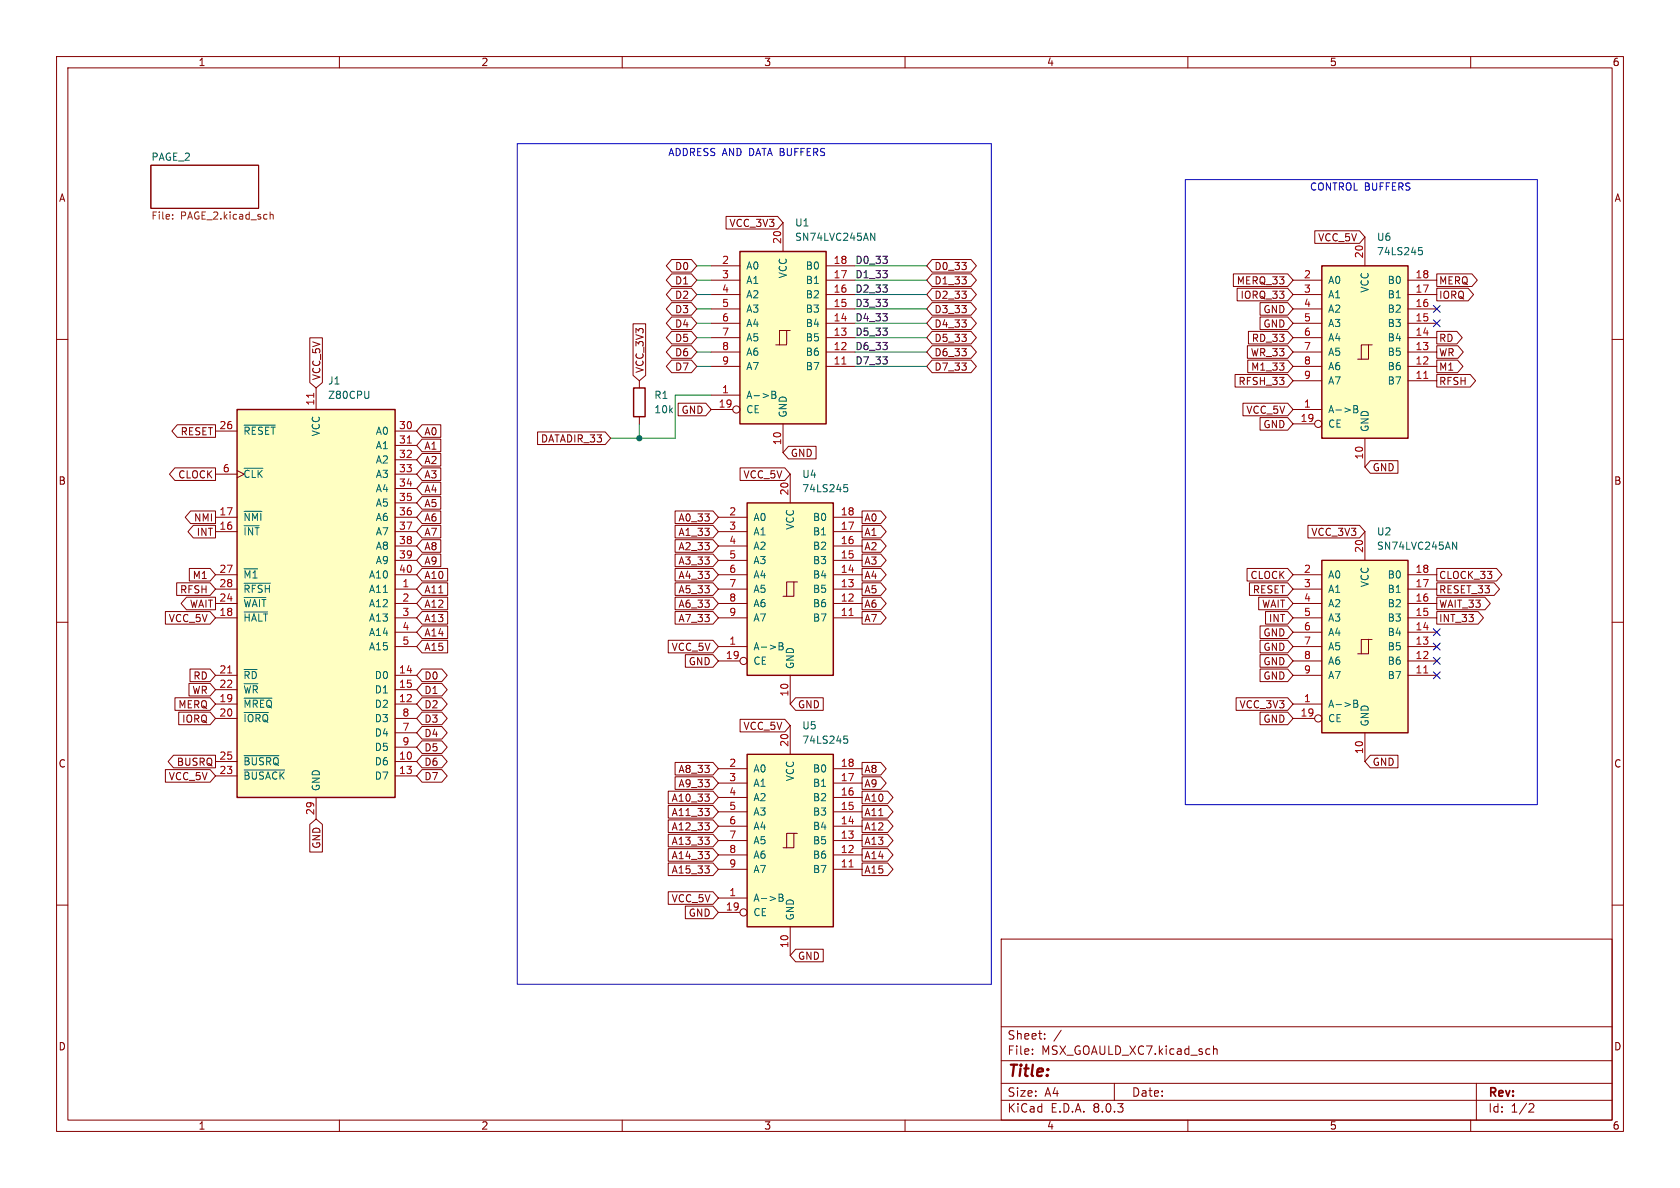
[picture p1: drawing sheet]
<svg xmlns="http://www.w3.org/2000/svg" width="297mm" height="210mm" viewBox="0 0 297 210" stroke-linecap="round" stroke-linejoin="round" font-family="sans-serif">
<g fill="none" stroke="#840000" stroke-width=".18">
<path d="M10 10h277v190h-277zM12 12h273v186h-273zM60 10v2M110 10v2M160 10v2M210 10v2M260 10v2M26.7 29.2h19v7.6h-19zM10 60h2M285 60h2M10 110h2M285 110h2"/>
<path d="M10 160h2M285 160h2M177 166h108v32h-108zM60 198v2M110 198v2M160 198v2M177 194.5h108M177 191.5h108M177 187.5h108M177 181.5h108M182.5 186.3v.1M182.5 185.5v.1"/>
<path d="M184.7 183.6v.1M184.7 182.8v.1M187.6 182.1l-1.3 2M197 191.5v3M210 198v2M214.5 184.9v1.5M214.5 185.5l.2-.1 .4 .1 .1 .9M260 198v2M261 191.5v6.5M270.5 195.1l.5 .1 .2 .3-1 1.1h1"/>
</g>
<path d="M30.5 38.6v.1M30.5 38v.1M47.8 37.5v1.2M47.8 38l.1-.1 .3 .1 .1 .7" fill="none" stroke="#725600" stroke-width=".18"/>
<path d="M233.7 99.1h15.2v30.4h-15.2z" fill="#ffffc2"/>
<g fill="none" stroke="#840000" stroke-width=".18">
<path d="M241.3 94v5.1M228.6 119.4h5.1M228.6 116.8h5.1M228.6 114.3h5.1M228.6 111.8h5.1M228.6 109.2h5.1M228.6 106.7h5.1M228.6 104.1h5.1M228.6 101.6h5.1M241.9 113h-1.2v2.6M242.6 113h-.7v2.6h-1.9M248.9 119.4h5.1"/>
<path d="M248.9 116.8h5.1M248.9 114.3h5.1M248.9 111.8h5.1M248.9 109.2h5.1M248.9 106.7h5.1M248.9 104.1h5.1M248.9 101.6h5.1M228.6 124.5h5.1M228.6 127h3.8M241.3 129.5v5.1"/>
<circle cx="233" cy="127" r=".63"/>
</g>
<path d="M233.7 99.1h15.2v30.4h-15.2z" fill="none" stroke="#840000" stroke-width=".25"/>
<path d="M256.8 95.8l.7 1.3v-1.3M239.3 123.8h.5l.2 .2-.2 .4 .2 .1 .1 .3-.3 .2h-.5zM239.3 124.4h.5" fill="none" stroke="#006464" stroke-width=".18"/>
<path d="M251.7 119h.7" fill="none" stroke="#a90000" stroke-width=".18"/>
<path d="M233.7 47h15.2v30.5h-15.2z" fill="#ffffc2"/>
<g fill="none" stroke="#840000" stroke-width=".18">
<path d="M228.6 59.7h5.1M228.6 57.2h5.1M228.6 54.6h5.1M228.6 52.1h5.1M228.6 49.5h5.1M241.3 41.9v5.1M248.9 59.7h5.1M248.9 57.2h5.1M248.9 54.6h5.1M248.9 52.1h5.1M248.9 49.5h5.1M228.6 72.4h5.1"/>
<path d="M228.6 67.3h5.1M228.6 64.8h5.1M228.6 62.2h5.1M228.6 74.9h3.8M241.3 77.5v5.1M241.9 61h-1.2v2.5M242.6 61h-.7v2.5h-1.9M248.9 67.3h5.1M248.9 64.8h5.1M248.9 62.2h5.1"/>
<circle cx="233" cy="74.9" r=".63"/>
</g>
<path d="M233.7 47h15.2v30.5h-15.2z" fill="none" stroke="#840000" stroke-width=".25"/>
<path d="M250.8 43.8h.6M250.9 44.2h.3l.3 .3-.1 .5h-.5M239.3 71.7h.5l.2 .2-.2 .4 .2 .1 .1 .3-.3 .3h-.5zM239.3 72.3h.5" fill="none" stroke="#006464" stroke-width=".18"/>
<path d="M251.7 66.9h.7" fill="none" stroke="#a90000" stroke-width=".18"/>
<path d="M132.1 133.4h15.2v30.4h-15.2z" fill="#ffffc2"/>
<g fill="none" stroke="#840000" stroke-width=".18">
<path d="M127 138.4h5.1M127 135.9h5.1M139.7 128.3v5.1M147.3 138.4h5.1M147.3 135.9h5.1M127 158.8h5.1M127 153.7h5.1M127 151.1h5.1M127 148.6h5.1M127 146.1h5.1M127 143.5h5.1M127 141h5.1"/>
<path d="M140.3 147.3h-1.2v2.6M141 147.3h-.7v2.6h-1.9M147.3 153.7h5.1M147.3 151.1h5.1M147.3 148.6h5.1M147.3 146.1h5.1M147.3 143.5h5.1M147.3 141h5.1M127 161.3h3.8M139.7 163.8v5.1"/>
<circle cx="131.4" cy="161.3" r=".63"/>
</g>
<path d="M132.1 133.4h15.2v30.4h-15.2z" fill="none" stroke="#840000" stroke-width=".25"/>
<path d="M149.2 130.1h.6M149.3 130.6h.3l.3 .2-.1 .5-.5 .1M137.7 158.1h.5l.2 .2-.2 .4 .2 .1 .1 .3-.3 .2h-.5zM137.7 158.7h.5" fill="none" stroke="#006464" stroke-width=".18"/>
<path d="M150.1 153.3h.7" fill="none" stroke="#a90000" stroke-width=".18"/>
<path d="M132.1 88.9h15.2v30.5h-15.2z" fill="#ffffc2"/>
<g fill="none" stroke="#840000" stroke-width=".18">
<path d="M127 99.1h5.1M127 96.5h5.1M127 94h5.1M127 91.4h5.1M139.7 83.8v5.1M147.3 99.1h5.1M147.3 96.5h5.1M147.3 94h5.1M147.3 91.4h5.1M127 114.3h5.1M127 109.2h5.1M127 106.7h5.1"/>
<path d="M127 104.1h5.1M127 101.6h5.1M127 116.8h3.8M139.7 119.4v5.1M140.3 102.9h-1.2v2.5M141 102.9h-.7v2.5h-1.9M147.3 109.2h5.1M147.3 106.7h5.1M147.3 104.1h5.1M147.3 101.6h5.1"/>
<circle cx="131.4" cy="116.8" r=".63"/>
</g>
<path d="M132.1 88.9h15.2v30.5h-15.2z" fill="none" stroke="#840000" stroke-width=".25"/>
<path d="M149.2 85.7h.6M149.3 86.2h.3l.3 .2-.1 .5h-.5M137.7 113.6h.5l.2 .3-.2 .3 .2 .1 .1 .3-.3 .3h-.5zM137.7 114.2h.5" fill="none" stroke="#006464" stroke-width=".18"/>
<path d="M150.1 108.8h.7" fill="none" stroke="#a90000" stroke-width=".18"/>
<path d="M130.8 44.5h15.2v30.4h-15.2z" fill="#ffffc2"/>
<g fill="none" stroke="#840000" stroke-width=".18">
<path d="M138.4 39.4v5.1M125.7 59.7h5.1M125.7 57.2h5.1M125.7 54.6h5.1M125.7 52.1h5.1M125.7 49.5h5.1M125.7 47h5.1M139.1 58.4h-1.3v2.6M139.7 58.4h-.6v2.6h-1.9M146 59.7h5.1M146 57.2h5.1M146 54.6h5.1"/>
<path d="M146 52.1h5.1M146 49.5h5.1M146 47h5.1M113 67.3v1.3M113 73.7v1.2M125.7 69.9h5.1M125.7 64.8h5.1M125.7 62.2h5.1M125.7 72.4h3.8M138.4 74.9v5.1M146 64.8h5.1M146 62.2h5.1"/>
<circle cx="130.2" cy="72.4" r=".63"/>
</g>
<path d="M130.8 44.5h15.2v30.4h-15.2zM112 68.6h2v5.1h-2z" fill="none" stroke="#840000" stroke-width=".25"/>
<path d="M153.9 41.2l.8 1.3v-1.3M136.5 69.2h.4l.2 .2-.2 .4 .2 .1 .1 .3-.3 .2h-.4zM136.5 69.8h.4" fill="none" stroke="#006464" stroke-width=".18"/>
<path d="M148.8 64.4h.8" fill="none" stroke="#a90000" stroke-width=".18"/>
<path d="M41.9 72.4h27.9v68.6h-27.9z" fill="#ffffc2"/>
<path d="M41.9 72.4h27.9v68.6h-27.9z" fill="none" stroke="#840000" stroke-width=".25"/>
<g fill="none" stroke="#840000" stroke-width=".18">
<path d="M128.4 38.3h9.1l.9 1.1-.9 1.1h-9.1zM54.8 59.7h2.2v7.9l-1.1 1-1.1-1zM111.9 57.2h2.2v9.2l-1.1 .9-1.1-.9zM118.7 58.6h3.5l1 1.1-1 1.1h-3.5l-.9-1.1zM118.7 56h3.5l1 1.2-1 1.1h-3.5l-.9-1.1zM118.7 45.9h3.5l1 1.1-1 1.1h-3.5l-.9-1.1zM118.7 51h3.5l1 1.1-1 1.1h-3.5l-.9-1.1zM118.7 48.4h3.5l1 1.1-1 1.1h-3.5l-.9-1.1zM118.7 53.5h3.5l1 1.1-1 1.1h-3.5l-.9-1.1zM164.8 48.4h6.9l.9 1.1-.9 1.1h-6.9l-1-1.1zM164.8 56h6.9l.9 1.2-.9 1.1h-6.9l-1-1.1zM164.8 53.5h6.9l.9 1.1-.9 1.1h-6.9l-1-1.1z"/>
<path d="M164.8 45.9h6.9l.9 1.1-.9 1.1h-6.9l-1-1.1zM164.8 51h6.9l.9 1.1-.9 1.1h-6.9l-1-1.1zM164.8 58.6h6.9l.9 1.1-.9 1.1h-6.9l-1-1.1zM218 48.4h9.6l1 1.1-1 1.1h-9.6zM218.7 51h8.9l1 1.1-1 1.1h-8.9zM220.7 58.6h6.9l1 1.1-1 1.1h-6.9zM222.8 56h4.8l1 1.2-1 1.1h-4.8zM222.8 53.5h4.8l1 1.1-1 1.1h-4.8zM232.4 40.8h7.9l1 1.1-1 1.1h-7.9zM254 58.6h3.6l.9 1.1-.9 1.1h-3.6zM254 48.4h6.2l1 1.1-1 1.1h-6.2zM254 51h5.6l.9 1.1-.9 1.1h-5.6z"/>
<path d="M31.3 75.1h6.8v2.2h-6.8l-.9-1.1zM38.1 76.2h3.8M55.9 68.6v3.8M69.8 76.2h3.9M69.8 78.7h3.9M74.6 75.1h3.3v2.2h-3.3l-.9-1.1zM74.6 77.6h3.3v2.3h-3.3l-.9-1.2zM95 76.4h12l.9 1.1-.9 1.1h-12zM118.7 63.7h3.5l1 1.1-1 1.1h-3.5l-.9-1.1zM118.7 61.1h3.5l1 1.1-1 1.1h-3.5l-.9-1.1zM119.9 71.3h4.9l.9 1.1-.9 1.1h-4.9zM139.4 78.9h4.9v2.2h-4.9l-1-1.1z"/>
<path d="M164.8 61.1h6.9l.9 1.1-.9 1.1h-6.9l-1-1.1zM164.8 63.7h6.9l.9 1.1-.9 1.1h-6.9l-1-1.1zM218.3 66.2h9.3l1 1.1-1 1.1h-9.3zM219.7 71.3h7.9l1 1.1-1 1.1h-7.9zM220.5 61.1h7.1l1 1.1-1 1.1h-7.1zM220.6 63.7h7l1 1.1-1 1.1h-7zM222.8 73.8h4.8l1 1.1-1 1.1h-4.8zM254 66.2h5.9l1 1.1-1 1.1h-5.9zM254 61.1h3.7l1 1.1-1 1.1h-3.7zM254 63.7h3.7l.9 1.1-.9 1.1h-3.7zM30.9 82.7h7.2v2.2h-7.2l-.9-1.1zM33.7 90.3h4.4v2.3h-4.4l-1-1.2z"/>
<path d="M34.2 92.9h3.9v2.2h-3.9l-1-1.1zM38.1 94h3.8M38.1 91.4h3.8M38.1 83.8h3.8M41.9 83.2l1.3 .6-1.3 .7M69.8 94h3.9M69.8 91.4h3.9M69.8 81.3h3.9M69.8 83.8h3.9M69.8 86.4h3.9M69.8 88.9h3.9M69.8 96.5h3.9"/>
<path d="M69.8 99.1h3.9M74.6 85.2h3.3v2.3h-3.3l-.9-1.1zM74.6 82.7h3.3v2.2h-3.3l-.9-1.1zM74.6 87.8h3.3v2.2h-3.3l-.9-1.1zM74.6 90.3h3.3v2.3h-3.3l-.9-1.2zM74.6 95.4h3.3v2.2h-3.3l-.9-1.1zM74.6 97.9h3.3v2.3h-3.3l-.9-1.1zM74.6 92.9h3.3v2.2h-3.3l-.9-1.1zM74.6 80.2h3.3v2.2h-3.3l-.9-1.1zM119.3 92.9h6.7l1 1.1-1 1.1h-6.7zM119.3 97.9h6.7l1 1.2-1 1.1h-6.7zM119.3 95.4h6.7l1 1.1-1 1.1h-6.7z"/>
<path d="M119.3 90.3h6.7l1 1.1-1 1.2h-6.7zM130.8 82.7h7.9l1 1.1-1 1.1h-7.9zM152.4 92.9h3.3l1 1.1-1 1.1h-3.3zM152.4 97.9h3.3l1 1.2-1 1.1h-3.3zM152.4 90.3h3.3l1 1.1-1 1.2h-3.3zM152.4 95.4h3.3l1 1.1-1 1.1h-3.3zM231.2 92.9h9.1l1 1.1-1 1.1h-9.1zM242.3 81.4h4.8v2.3h-4.8l-1-1.1zM29.2 108.1h7.9l1 1.1-1 1.1h-7.9zM31.2 103h5.9l1 1.1-1 1.2h-5.9zM33 105.6h5.1v2.2h-5.1l-1-1.1zM33.5 100.5h3.6l1 1.1-1 1.1h-3.6z"/>
<path d="M33.6 118.3h3.5l1 1.1-1 1.1h-3.5zM38.1 104.1h3.8M38.1 119.4h3.8M38.1 109.2h3.8M38.1 106.7h3.8M38.1 101.6h3.8M69.8 104.1h3.9M69.8 119.4h3.9M69.8 109.2h3.9M69.8 106.7h3.9M69.8 101.6h3.9M69.8 111.8h3.9"/>
<path d="M69.8 114.3h3.9M74.6 103h4.5v2.3h-4.5l-.9-1.2zM74.6 100.5h4.5v2.2h-4.5l-.9-1.1zM74.6 108.1h4.5v2.2h-4.5l-.9-1.1zM74.6 110.6h4.5v2.3h-4.5l-.9-1.1zM74.6 118.3h3.5l1 1.1-1 1.1h-3.5l-.9-1.1zM74.6 113.2h4.5v2.2h-4.5l-.9-1.1zM74.6 105.6h4.5v2.2h-4.5l-.9-1.1zM118.1 113.2h7.9l1 1.1-1 1.1h-7.9zM119.3 108.1h6.7l1 1.1-1 1.1h-6.7zM119.3 100.5h6.7l1 1.1-1 1.1h-6.7zM119.3 103h6.7l1 1.1-1 1.2h-6.7z"/>
<path d="M119.3 105.6h6.7l1 1.1-1 1.1h-6.7zM121.2 115.7h4.8l1 1.1-1 1.2h-4.8zM152.4 100.5h3.3l1 1.1-1 1.1h-3.3zM152.4 103h3.3l1 1.1-1 1.2h-3.3zM152.4 105.6h3.3l1 1.1-1 1.1h-3.3zM152.4 108.1h3.3l1 1.1-1 1.1h-3.3zM220.5 100.5h7.1l1 1.1-1 1.1h-7.1zM220.9 103h6.7l1 1.1-1 1.2h-6.7zM222.5 105.6h5.1l1 1.1-1 1.1h-5.1zM222.8 118.3h4.8l1 1.1-1 1.1h-4.8zM222.8 113.2h4.8l1 1.1-1 1.1h-4.8zM222.8 115.7h4.8l1 1.1-1 1.2h-4.8z"/>
<path d="M222.8 110.6h4.8l1 1.2-1 1.1h-4.8zM223.7 108.1h3.9l1 1.1-1 1.1h-3.9zM254 103h10.1l1 1.1-1 1.2h-10.1zM254 108.1h7.3l1 1.1-1 1.1h-7.3zM254 105.6h8.5l1 1.1-1 1.1h-8.5zM254 100.5h10.6l.9 1.1-.9 1.1h-10.6zM29.2 136h7.9l1 1.2-1 1.1h-7.9zM30.7 133.5h7.4v2.2h-7.4l-1-1.1zM30.9 123.3h6.2l1 1.2-1 1.1h-6.2zM31.6 125.9h5.5l1 1.1-1 1.1h-5.5zM33.4 120.8h3.7l1 1.1-1 1.1h-3.7zM38.1 134.6h3.8"/>
<path d="M38.1 124.5h3.8M38.1 137.2h3.8M38.1 121.9h3.8M38.1 127h3.8M69.8 134.6h3.9M69.8 124.5h3.9M69.8 137.2h3.9M69.8 121.9h3.9M69.8 127h3.9M69.8 129.5h3.9M69.8 132.1h3.9M74.6 120.8h3.5l1 1.1-1 1.1h-3.5l-.9-1.1z"/>
<path d="M74.6 125.9h3.5l1 1.1-1 1.1h-3.5l-.9-1.1zM74.6 128.4h3.5l1 1.1-1 1.2h-3.5l-.9-1.2zM74.6 136h3.5l1 1.2-1 1.1h-3.5l-.9-1.1zM74.6 133.5h3.5l1 1.1-1 1.1h-3.5l-.9-1.1zM74.6 123.3h3.5l1 1.2-1 1.1h-3.5l-.9-1.1zM74.6 131h3.5l1 1.1-1 1.1h-3.5l-.9-1.1zM118.1 139.9h7.9l1 1.1-1 1.1h-7.9zM119.3 137.3h6.7l1 1.1-1 1.1h-6.7zM119.3 134.8h6.7l1 1.1-1 1.1h-6.7zM130.8 127.2h7.9l1 1.1-1 1.1h-7.9zM140.7 123.3h4.8v2.3h-4.8l-1-1.1zM152.4 139.9h4.5l1 1.1-1 1.1h-4.5z"/>
<path d="M152.4 134.8h3.3l1 1.1-1 1.1h-3.3zM152.4 137.3h3.3l1 1.1-1 1.1h-3.3zM218.5 123.3h9.1l1 1.2-1 1.1h-9.1zM222.8 125.9h4.8l1 1.1-1 1.1h-4.8zM242.3 133.5h4.8v2.2h-4.8l-1-1.1zM54.8 145.7l1.1-.9 1.1 .9v4.9h-2.2zM55.9 141v3.8M118.1 157.6h7.9l1 1.2-1 1.1h-7.9zM118.1 150h7.9l1 1.1-1 1.1h-7.9zM118.1 142.4h7.9l1 1.1-1 1.1h-7.9zM118.1 152.6h7.9l1 1.1-1 1.1h-7.9zM118.1 144.9h7.9l1 1.2-1 1.1h-7.9z"/>
<path d="M118.1 147.5h7.9l1 1.1-1 1.1h-7.9zM124.6 150.5h.8l-.4 .5M124.6 140.4h.8l-.4 .5M124.6 142.9h.8l-.4 .5M124.6 153.1h.8l-.4 .5M124.6 145.5h.8l-.4 .4M124.6 148h.8l-.4 .5M125.3 151.1l.1 .2-.1 .4M125.3 140.9l.1 .2-.1 .5M125.3 143.5l.1 .1-.1 .5M125.3 146l.1 .2-.1 .5M125.3 148.5l.1 .2-.1 .5"/>
<path d="M125.3 153.6l.1 .2-.1 .5M152.4 144.9h4.5l1 1.2-1 1.1h-4.5zM152.4 142.4h4.5l1 1.1-1 1.1h-4.5zM152.4 147.5h4.5l1 1.1-1 1.1h-4.5zM152.4 150h4.5l1 1.1-1 1.1h-4.5zM152.4 152.6h4.5l1 1.1-1 1.1h-4.5zM121.2 160.2h4.8l1 1.1-1 1.1h-4.8zM140.7 167.8h4.8v2.2h-4.8l-1-1.1z"/>
</g>
<path d="M55.5 69.5v.7M72 78.3h.7M40.2 119h.8" fill="none" stroke="#a90000" stroke-width=".18"/>
<g fill="none" stroke="#006464" stroke-width=".18">
<path d="M43.2 75.2h5.4M65.2 69.2l-.1 1.1M43.2 90.4h3.1M43.2 82.8h3.3M43.2 108.2h4.1M43.2 118.3h2.2M43.2 105.6h3.8M43.2 100.6h2.4M43.2 103.1h4.6M43.2 123.4h4.9M43.2 126h4.2M43.2 136.1h7.1"/>
<path d="M43.2 133.6h6.1"/>
</g>
<path d="M91.4 25.4h83.9v148.6h-83.9zM209.5 31.8h62.3v110.4h-62.3z" fill="none" stroke="#0000c2" stroke-width=".18"/>
<g fill="none" stroke="#009600" stroke-width=".18">
<path d="M123.2 47h2.5M123.2 52.1h2.5M123.2 59.7h2.5M123.2 57.2h2.5M123.2 54.6h2.5M123.2 49.5h2.5M151.1 47h12.7M151.1 52.1h12.7M151.1 59.7h12.7M151.1 57.2h12.7M151.1 54.6h12.7M151.1 49.5h12.7"/>
<path d="M113 74.9v2.6M123.2 64.8h2.5M123.2 62.2h2.5M125.7 69.9h-6.3v7.6h-11.5M151.1 64.8h12.7M151.1 62.2h12.7"/>
</g>
<path d="M253.4 54l1.2 1.2M253.4 56.5l1.2 1.3M254.6 54l-1.2 1.2M254.6 56.5l-1.2 1.3M253.4 113.7l1.2 1.2M253.4 111.2l1.2 1.2M253.4 118.8l1.2 1.2M253.4 116.2l1.2 1.2M254.6 113.7l-1.2 1.2M254.6 111.2l-1.2 1.2M254.6 118.8l-1.2 1.2M254.6 116.2l-1.2 1.2" fill="none" stroke="#000084" stroke-width=".18"/>
<circle cx="113" cy="77.5" r=".46" fill="#009600" stroke="#009600" stroke-width=".18"/>
<text font-size="2.8" fill="#840000" x="178" y="190.9">Title:</text>
<g font-size="2.1" fill="#840000">
<text x="178" y="184">Sheet:</text>
<text x="178" y="186.7">File:</text>
<text x="184.1" y="186.7">MSX_GOAULD_XC7.kicad_sch</text>
<text x="178" y="196.9">KiCad</text>
<text x="178" y="194.1">Size:</text>
<text x="184.7" y="194.1">A4</text>
<text x="185.7" y="196.9">E.D.A.</text>
<text x="193.3" y="196.9">8.0.3</text>
<text x="200" y="194.1">Date:</text>
<text x="263" y="194.3">Rev:</text>
<text x="263" y="196.9">Id:</text>
<text x="267.1" y="196.9">1/2</text>
</g>
<g font-size="1.8" fill="#840000">
<text x="35" y="11.9">1</text>
<text x="85" y="11.9">2</text>
<text x="135" y="11.9">3</text>
<text x="185" y="11.9">4</text>
<text x="235" y="11.9">5</text>
<text x="285" y="11.9">6</text>
<text x="10.3" y="35.9">A</text>
<text x="285.3" y="35.9">A</text>
<text x="128.9" y="40.3">VCC_3V3</text>
<text x="119.2" y="47.9">D0</text>
<text x="165.1" y="47.9">D0_33</text>
<text x="232.9" y="42.9">VCC_5V</text>
<text x="119.2" y="53">D2</text>
<text x="119.2" y="50.5">D1</text>
<text x="165.1" y="50.5">D1_33</text>
<text x="165.1" y="53">D2_33</text>
<text x="218.5" y="50.5">MERQ_33</text>
<text x="219.2" y="53">IORQ_33</text>
<text x="254.3" y="50.5">MERQ</text>
<text x="254.3" y="53">IORQ</text>
<text x="119.2" y="58.1">D4</text>
<text x="119.2" y="55.6">D3</text>
<text x="165.1" y="58.1">D4_33</text>
<text x="165.1" y="55.6">D3_33</text>
<text x="223.3" y="58.1">GND</text>
<text x="223.3" y="55.6">GND</text>
<text x="119.2" y="65.7">D7</text>
<text x="119.2" y="63.2">D6</text>
<text x="119.2" y="60.6">D5</text>
<text x="165.1" y="63.2">D6_33</text>
<text x="165.1" y="65.7">D7_33</text>
<text x="165.1" y="60.6">D5_33</text>
<text x="221" y="63.2">WR_33</text>
<text x="221.1" y="65.7">M1_33</text>
<text x="221.2" y="60.6">RD_33</text>
<text x="254.3" y="60.6">RD</text>
<text x="254.3" y="63.2">WR</text>
<text x="254.3" y="65.7">M1</text>
<text x="56.8" y="67.3" transform="rotate(-90 56.8 67.3)">VCC_5V</text>
<text x="114" y="66" transform="rotate(-90 114 66)">VCC_3V3</text>
<text x="218.8" y="68.3">RFSH_33</text>
<text x="254.3" y="68.3">RFSH</text>
<text x="31.8" y="77.2">RESET</text>
<text x="74.9" y="77.2">A0</text>
<text x="120.4" y="73.3">GND</text>
<text x="220.2" y="73.3">VCC_5V</text>
<text x="223.3" y="75.9">GND</text>
<text x="74.9" y="82.2">A2</text>
<text x="74.9" y="79.7">A1</text>
<text x="95.5" y="78.4">DATADIR_33</text>
<text x="139.7" y="81">GND</text>
<text x="242.6" y="83.5">GND</text>
<text x="10.3" y="85.9">B</text>
<text x="31.4" y="84.8">CLOCK</text>
<text x="74.9" y="87.3">A4</text>
<text x="74.9" y="84.8">A3</text>
<text x="74.9" y="89.9">A5</text>
<text x="131.3" y="84.8">VCC_5V</text>
<text x="285.3" y="85.9">B</text>
<text x="34.2" y="92.4">NMI</text>
<text x="34.7" y="94.9">INT</text>
<text x="74.9" y="92.4">A6</text>
<text x="74.9" y="94.9">A7</text>
<text x="119.8" y="94.9">A1_33</text>
<text x="119.8" y="92.4">A0_33</text>
<text x="152.7" y="94.9">A1</text>
<text x="152.7" y="92.4">A0</text>
<text x="231.7" y="94.9">VCC_3V3</text>
<text x="74.9" y="97.5">A8</text>
<text x="74.9" y="100">A9</text>
<text x="119.8" y="100">A3_33</text>
<text x="119.8" y="97.5">A2_33</text>
<text x="152.7" y="100">A3</text>
<text x="152.7" y="97.5">A2</text>
<text x="31.7" y="105.1">RFSH</text>
<text x="33.5" y="107.6">WAIT</text>
<text x="34" y="102.6">M1</text>
<text x="74.9" y="105.1">A11</text>
<text x="74.9" y="102.6">A10</text>
<text x="74.9" y="107.6">A12</text>
<text x="119.8" y="102.6">A4_33</text>
<text x="119.8" y="105.1">A5_33</text>
<text x="119.8" y="107.6">A6_33</text>
<text x="152.7" y="102.6">A4</text>
<text x="152.7" y="105.1">A5</text>
<text x="152.7" y="107.6">A6</text>
<text x="221" y="102.6">CLOCK</text>
<text x="221.4" y="105.1">RESET</text>
<text x="223" y="107.6">WAIT</text>
<text x="254.3" y="105.1">RESET_33</text>
<text x="254.3" y="107.6">WAIT_33</text>
<text x="254.3" y="102.6">CLOCK_33</text>
<text x="29.7" y="110.2">VCC_5V</text>
<text x="74.9" y="110.2">A13</text>
<text x="74.9" y="112.7">A14</text>
<text x="119.8" y="110.2">A7_33</text>
<text x="152.7" y="110.2">A7</text>
<text x="223.3" y="112.7">GND</text>
<text x="224.2" y="110.2">INT</text>
<text x="254.3" y="110.2">INT_33</text>
<text x="74.9" y="115.3">A15</text>
<text x="118.6" y="115.3">VCC_5V</text>
<text x="121.7" y="117.8">GND</text>
<text x="223.3" y="115.3">GND</text>
<text x="223.3" y="117.8">GND</text>
<text x="31.4" y="125.4">MERQ</text>
<text x="33.9" y="122.9">WR</text>
<text x="34.1" y="120.3">RD</text>
<text x="74.9" y="122.9">D1</text>
<text x="74.9" y="120.3">D0</text>
<text x="74.9" y="125.4">D2</text>
<text x="141" y="125.4">GND</text>
<text x="219" y="125.4">VCC_3V3</text>
<text x="223.3" y="120.3">GND</text>
<text x="32.1" y="128">IORQ</text>
<text x="74.9" y="128">D3</text>
<text x="74.9" y="130.5">D4</text>
<text x="131.3" y="129.2">VCC_5V</text>
<text x="223.3" y="128">GND</text>
<text x="10.3" y="135.9">C</text>
<text x="31.2" y="135.6">BUSRQ</text>
<text x="74.9" y="135.6">D6</text>
<text x="74.9" y="133">D5</text>
<text x="119.8" y="136.8">A8_33</text>
<text x="152.7" y="136.8">A8</text>
<text x="242.6" y="135.6">GND</text>
<text x="285.3" y="135.9">C</text>
<text x="29.7" y="138.1">VCC_5V</text>
<text x="74.9" y="138.1">D7</text>
<text x="118.6" y="141.9">A10_33</text>
<text x="119.8" y="139.4">A9_33</text>
<text x="152.7" y="141.9">A10</text>
<text x="152.7" y="139.4">A9</text>
<text x="118.6" y="144.5">A11_33</text>
<text x="118.6" y="147">A12_33</text>
<text x="118.6" y="149.5">A13_33</text>
<text x="152.7" y="147">A12</text>
<text x="152.7" y="144.5">A11</text>
<text x="152.7" y="149.5">A13</text>
<text x="56.8" y="150.1" transform="rotate(-90 56.8 150.1)">GND</text>
<text x="118.6" y="152.1">A14_33</text>
<text x="118.6" y="154.6">A15_33</text>
<text x="152.7" y="152.1">A14</text>
<text x="152.7" y="154.6">A15</text>
<text x="118.6" y="159.7">VCC_5V</text>
<text x="121.7" y="162.2">GND</text>
<text x="141" y="169.9">GND</text>
<text x="10.3" y="185.9">D</text>
<text x="285.3" y="185.9">D</text>
<text x="35" y="199.9">1</text>
<text x="85" y="199.9">2</text>
<text x="135" y="199.9">3</text>
<text x="185" y="199.9">4</text>
<text x="235" y="199.9">5</text>
<text x="285" y="199.9">6</text>
</g>
<g font-size="1.8" fill="#006464">
<text x="26.7" y="28.5">PAGE_2</text>
<text x="140.5" y="40.2">U1</text>
<text x="131.8" y="47.9">A0</text>
<text x="140.5" y="42.8">SN74LVC245AN</text>
<text x="142.4" y="47.9">B0</text>
<text x="243.3" y="42.8">U6</text>
<text x="243.3" y="45.3">74LS245</text>
<text x="131.8" y="50.4">A1</text>
<text x="131.8" y="52.9">A2</text>
<text x="139.3" y="49.3" transform="rotate(-90 139.3 49.3)">VCC</text>
<text x="142.4" y="52.9">B2</text>
<text x="142.4" y="50.4">B1</text>
<text x="234.7" y="50.4">A0</text>
<text x="234.7" y="52.9">A1</text>
<text x="242.2" y="51.8" transform="rotate(-90 242.2 51.8)">VCC</text>
<text x="245.2" y="52.9">B1</text>
<text x="245.2" y="50.4">B0</text>
<text x="131.8" y="55.5">A3</text>
<text x="131.8" y="58">A4</text>
<text x="142.4" y="58">B4</text>
<text x="142.4" y="55.5">B3</text>
<text x="234.7" y="55.5">A2</text>
<text x="234.7" y="58">A3</text>
<text x="245.2" y="58">B3</text>
<text x="245.2" y="55.5">B2</text>
<text x="131.8" y="60.6">A5</text>
<text x="131.8" y="63.1">A6</text>
<text x="131.8" y="65.6">A7</text>
<text x="142.4" y="65.6">B7</text>
<text x="142.4" y="63.1">B6</text>
<text x="142.4" y="60.6">B5</text>
<text x="234.7" y="60.6">A4</text>
<text x="234.7" y="63.1">A5</text>
<text x="234.7" y="65.6">A6</text>
<text x="245.2" y="65.6">B6</text>
<text x="245.2" y="63.1">B5</text>
<text x="245.2" y="60.6">B4</text>
<text x="57.9" y="68.2">J1</text>
<text x="57.9" y="70.7">Z80CPU</text>
<text x="115.6" y="70.7">R1</text>
<text x="131.8" y="70.7">A-&gt;B</text>
<text x="234.7" y="68.2">A7</text>
<text x="245.2" y="68.2">B7</text>
<text x="42.9" y="77.1">~{RESET}</text>
<text x="56.7" y="77.2" transform="rotate(-90 56.7 77.2)">VCC</text>
<text x="66.3" y="77.1">A0</text>
<text x="115.6" y="73.3">10k</text>
<text x="131.8" y="73.3">CE</text>
<text x="139.3" y="73.9" transform="rotate(-90 139.3 73.9)">GND</text>
<text x="234.7" y="73.3">A-&gt;B</text>
<text x="234.7" y="75.8">CE</text>
<text x="242.2" y="76.5" transform="rotate(-90 242.2 76.5)">GND</text>
<text x="66.3" y="79.6">A1</text>
<text x="66.3" y="82.1">A2</text>
<text x="42.9" y="84.7">~{CLK}</text>
<text x="66.3" y="84.7">A3</text>
<text x="66.3" y="87.2">A4</text>
<text x="66.3" y="89.8">A5</text>
<text x="141.7" y="84.7">U4</text>
<text x="141.7" y="87.2">74LS245</text>
<text x="42.9" y="94.8">~{INT}</text>
<text x="42.9" y="92.3">~{NMI}</text>
<text x="66.3" y="92.3">A6</text>
<text x="66.3" y="94.8">A7</text>
<text x="133.1" y="92.3">A0</text>
<text x="133.1" y="94.8">A1</text>
<text x="140.6" y="93.7" transform="rotate(-90 140.6 93.7)">VCC</text>
<text x="143.6" y="94.8">B1</text>
<text x="143.6" y="92.3">B0</text>
<text x="243.3" y="94.8">U2</text>
<text x="66.3" y="97.4">A8</text>
<text x="66.3" y="99.9">A9</text>
<text x="133.1" y="97.4">A2</text>
<text x="133.1" y="99.9">A3</text>
<text x="143.6" y="99.9">B3</text>
<text x="143.6" y="97.4">B2</text>
<text x="243.3" y="97.4">SN74LVC245AN</text>
<text x="42.9" y="107.5">~{WAIT}</text>
<text x="42.9" y="102.5">~{M1}</text>
<text x="42.9" y="105">~{RFSH}</text>
<text x="65.1" y="105">A11</text>
<text x="65.1" y="107.5">A12</text>
<text x="65.1" y="102.5">A10</text>
<text x="133.1" y="102.5">A4</text>
<text x="133.1" y="105">A5</text>
<text x="133.1" y="107.5">A6</text>
<text x="143.6" y="107.5">B6</text>
<text x="143.6" y="105">B5</text>
<text x="143.6" y="102.5">B4</text>
<text x="234.7" y="102.5">A0</text>
<text x="234.7" y="105">A1</text>
<text x="234.7" y="107.5">A2</text>
<text x="242.2" y="103.9" transform="rotate(-90 242.2 103.9)">VCC</text>
<text x="245.2" y="107.5">B2</text>
<text x="245.2" y="105">B1</text>
<text x="245.2" y="102.5">B0</text>
<text x="42.9" y="110.1">~{HALT}</text>
<text x="65.1" y="110.1">A13</text>
<text x="65.1" y="112.6">A14</text>
<text x="133.1" y="110.1">A7</text>
<text x="143.6" y="110.1">B7</text>
<text x="234.7" y="110.1">A3</text>
<text x="234.7" y="112.6">A4</text>
<text x="245.2" y="112.6">B4</text>
<text x="245.2" y="110.1">B3</text>
<text x="65.1" y="115.2">A15</text>
<text x="133.1" y="115.2">A-&gt;B</text>
<text x="133.1" y="117.7">CE</text>
<text x="140.6" y="118.4" transform="rotate(-90 140.6 118.4)">GND</text>
<text x="234.7" y="115.2">A5</text>
<text x="234.7" y="117.7">A6</text>
<text x="245.2" y="117.7">B6</text>
<text x="245.2" y="115.2">B5</text>
<text x="42.9" y="125.3">~{MREQ}</text>
<text x="42.9" y="120.2">~{RD}</text>
<text x="42.9" y="122.8">~{WR}</text>
<text x="66.2" y="125.3">D2</text>
<text x="66.2" y="120.2">D0</text>
<text x="66.2" y="122.8">D1</text>
<text x="234.7" y="125.3">A-&gt;B</text>
<text x="234.7" y="120.2">A7</text>
<text x="245.2" y="120.2">B7</text>
<text x="42.9" y="127.9">~{IORQ}</text>
<text x="66.2" y="130.4">D4</text>
<text x="66.2" y="127.9">D3</text>
<text x="141.7" y="129.1">U5</text>
<text x="141.7" y="131.7">74LS245</text>
<text x="234.7" y="127.9">CE</text>
<text x="242.2" y="128.5" transform="rotate(-90 242.2 128.5)">GND</text>
<text x="42.9" y="135.5">~{BUSRQ}</text>
<text x="66.2" y="135.5">D6</text>
<text x="66.2" y="132.9">D5</text>
<text x="133.1" y="136.8">A0</text>
<text x="143.6" y="136.8">B0</text>
<text x="42.9" y="138">~{BUSACK}</text>
<text x="56.7" y="140" transform="rotate(-90 56.7 140)">GND</text>
<text x="66.2" y="138">D7</text>
<text x="133.1" y="139.3">A1</text>
<text x="133.1" y="141.8">A2</text>
<text x="140.6" y="138.2" transform="rotate(-90 140.6 138.2)">VCC</text>
<text x="143.6" y="141.8">B2</text>
<text x="143.6" y="139.3">B1</text>
<text x="133.1" y="144.4">A3</text>
<text x="133.1" y="146.9">A4</text>
<text x="133.1" y="149.5">A5</text>
<text x="143.6" y="149.5">B5</text>
<text x="143.6" y="146.9">B4</text>
<text x="143.6" y="144.4">B3</text>
<text x="133.1" y="152">A6</text>
<text x="133.1" y="154.5">A7</text>
<text x="143.6" y="154.5">B7</text>
<text x="143.6" y="152">B6</text>
<text x="133.1" y="159.6">A-&gt;B</text>
<text x="133.1" y="162.2">CE</text>
<text x="140.6" y="162.8" transform="rotate(-90 140.6 162.8)">GND</text>
</g>
<g font-size="1.8" fill="#0000c2">
<text x="118" y="27.8">ADDRESS AND DATA BUFFERS</text>
<text x="231.5" y="33.9">CONTROL BUFFERS</text>
</g>
<g font-size="1.8" fill="#725600">
<text x="26.7" y="39.1">File:</text>
<text x="31.9" y="39.1">PAGE_2.kicad_sch</text>
</g>
<g font-size="1.8" fill="#a90000">
<text x="127.6" y="46.7">2</text>
<text x="138.2" y="43.2" transform="rotate(-90 138.2 43.2)">20</text>
<text x="147.3" y="46.7">18</text>
<text x="241" y="45.8" transform="rotate(-90 241 45.8)">20</text>
<text x="127.6" y="49.3">3</text>
<text x="127.6" y="51.8">4</text>
<text x="147.3" y="51.8">16</text>
<text x="147.3" y="49.3">17</text>
<text x="230.4" y="49.3">2</text>
<text x="230.4" y="51.8">3</text>
<text x="250.1" y="51.8">17</text>
<text x="250.1" y="49.3">18</text>
<text x="127.6" y="54.4">5</text>
<text x="127.6" y="56.9">6</text>
<text x="127.6" y="59.4">7</text>
<text x="147.3" y="59.4">13</text>
<text x="147.3" y="56.9">14</text>
<text x="147.3" y="54.4">15</text>
<text x="230.4" y="54.4">4</text>
<text x="230.4" y="56.9">5</text>
<text x="230.4" y="59.4">6</text>
<text x="250.1" y="59.4">14</text>
<text x="250.1" y="56.9">15</text>
<text x="250.1" y="54.4">16</text>
<text x="127.6" y="62">8</text>
<text x="127.6" y="64.5">9</text>
<text x="147.3" y="64.5">11</text>
<text x="147.3" y="62">12</text>
<text x="230.4" y="62">7</text>
<text x="230.4" y="64.5">8</text>
<text x="250.1" y="64.5">12</text>
<text x="250.1" y="62">13</text>
<text x="55.6" y="71.8" transform="rotate(-90 55.6 71.8)">11</text>
<text x="127.6" y="69.6">1</text>
<text x="230.4" y="67.1">9</text>
<text x="250.1" y="67.1">11</text>
<text x="38.7" y="75.9">26</text>
<text x="70.4" y="75.9">30</text>
<text x="127" y="72.1">19</text>
<text x="229.8" y="74.7">19</text>
<text x="230.4" y="72.1">1</text>
<text x="39.3" y="83.6">6</text>
<text x="70.4" y="78.5">31</text>
<text x="70.4" y="81">32</text>
<text x="70.4" y="83.6">33</text>
<text x="138.2" y="78.8" transform="rotate(-90 138.2 78.8)">10</text>
<text x="241" y="81.3" transform="rotate(-90 241 81.3)">10</text>
<text x="70.4" y="86.1">34</text>
<text x="70.4" y="88.6">35</text>
<text x="139.4" y="87.7" transform="rotate(-90 139.4 87.7)">20</text>
<text x="38.7" y="93.7">16</text>
<text x="38.7" y="91.2">17</text>
<text x="70.4" y="91.2">36</text>
<text x="70.4" y="93.7">37</text>
<text x="128.8" y="91.2">2</text>
<text x="128.8" y="93.7">3</text>
<text x="148.5" y="93.7">17</text>
<text x="148.5" y="91.2">18</text>
<text x="38.7" y="101.3">27</text>
<text x="70.4" y="96.3">38</text>
<text x="70.4" y="98.8">39</text>
<text x="70.4" y="101.3">40</text>
<text x="128.8" y="96.3">4</text>
<text x="128.8" y="98.8">5</text>
<text x="128.8" y="101.3">6</text>
<text x="148.5" y="101.3">14</text>
<text x="148.5" y="98.8">15</text>
<text x="148.5" y="96.3">16</text>
<text x="230.4" y="101.3">2</text>
<text x="241" y="97.8" transform="rotate(-90 241 97.8)">20</text>
<text x="250.1" y="101.3">18</text>
<text x="38.7" y="106.4">24</text>
<text x="38.7" y="103.9">28</text>
<text x="71" y="103.9">1</text>
<text x="71" y="106.4">2</text>
<text x="128.8" y="103.9">7</text>
<text x="128.8" y="106.4">8</text>
<text x="148.5" y="106.4">12</text>
<text x="148.5" y="103.9">13</text>
<text x="230.4" y="103.9">3</text>
<text x="230.4" y="106.4">4</text>
<text x="250.1" y="106.4">16</text>
<text x="250.1" y="103.9">17</text>
<text x="38.7" y="109">18</text>
<text x="71" y="109">3</text>
<text x="71" y="111.5">4</text>
<text x="128.8" y="109">9</text>
<text x="148.5" y="109">11</text>
<text x="230.4" y="109">5</text>
<text x="230.4" y="111.5">6</text>
<text x="250.1" y="111.5">14</text>
<text x="250.1" y="109">15</text>
<text x="38.7" y="119.1">21</text>
<text x="70.4" y="119.1">14</text>
<text x="71" y="114">5</text>
<text x="128.2" y="116.6">19</text>
<text x="128.8" y="114">1</text>
<text x="230.4" y="114">7</text>
<text x="230.4" y="116.6">8</text>
<text x="230.4" y="119.1">9</text>
<text x="250.1" y="119.1">11</text>
<text x="250.1" y="116.6">12</text>
<text x="250.1" y="114">13</text>
<text x="38.7" y="124.2">19</text>
<text x="38.7" y="121.7">22</text>
<text x="70.4" y="124.2">12</text>
<text x="70.4" y="121.7">15</text>
<text x="139.4" y="123.2" transform="rotate(-90 139.4 123.2)">10</text>
<text x="230.4" y="124.2">1</text>
<text x="38.7" y="126.7">20</text>
<text x="71" y="129.3">7</text>
<text x="71" y="126.7">8</text>
<text x="71" y="131.8">9</text>
<text x="229.8" y="126.7">19</text>
<text x="38.7" y="136.9">23</text>
<text x="38.7" y="134.4">25</text>
<text x="70.4" y="134.4">10</text>
<text x="70.4" y="136.9">13</text>
<text x="128.8" y="135.6">2</text>
<text x="139.4" y="132.1" transform="rotate(-90 139.4 132.1)">20</text>
<text x="148.5" y="135.6">18</text>
<text x="241" y="133.4" transform="rotate(-90 241 133.4)">10</text>
<text x="128.8" y="138.2">3</text>
<text x="128.8" y="140.7">4</text>
<text x="128.8" y="143.3">5</text>
<text x="148.5" y="143.3">15</text>
<text x="148.5" y="140.7">16</text>
<text x="148.5" y="138.2">17</text>
<text x="55.6" y="144.2" transform="rotate(-90 55.6 144.2)">29</text>
<text x="128.8" y="145.8">6</text>
<text x="128.8" y="148.3">7</text>
<text x="148.5" y="148.3">13</text>
<text x="148.5" y="145.8">14</text>
<text x="128.8" y="150.9">8</text>
<text x="128.8" y="153.4">9</text>
<text x="148.5" y="153.4">11</text>
<text x="148.5" y="150.9">12</text>
<text x="128.2" y="161">19</text>
<text x="128.8" y="158.5">1</text>
<text x="139.4" y="167.7" transform="rotate(-90 139.4 167.7)">10</text>
</g>
<g font-size="1.8" fill="#0f0f0f">
<text x="151.1" y="46.7">D0_33</text>
<text x="151.1" y="51.8">D2_33</text>
<text x="151.1" y="49.3">D1_33</text>
<text x="151.1" y="54.3">D3_33</text>
<text x="151.1" y="56.9">D4_33</text>
<text x="151.1" y="59.4">D5_33</text>
<text x="151.1" y="64.5">D7_33</text>
<text x="151.1" y="62">D6_33</text>
</g>
</svg>
